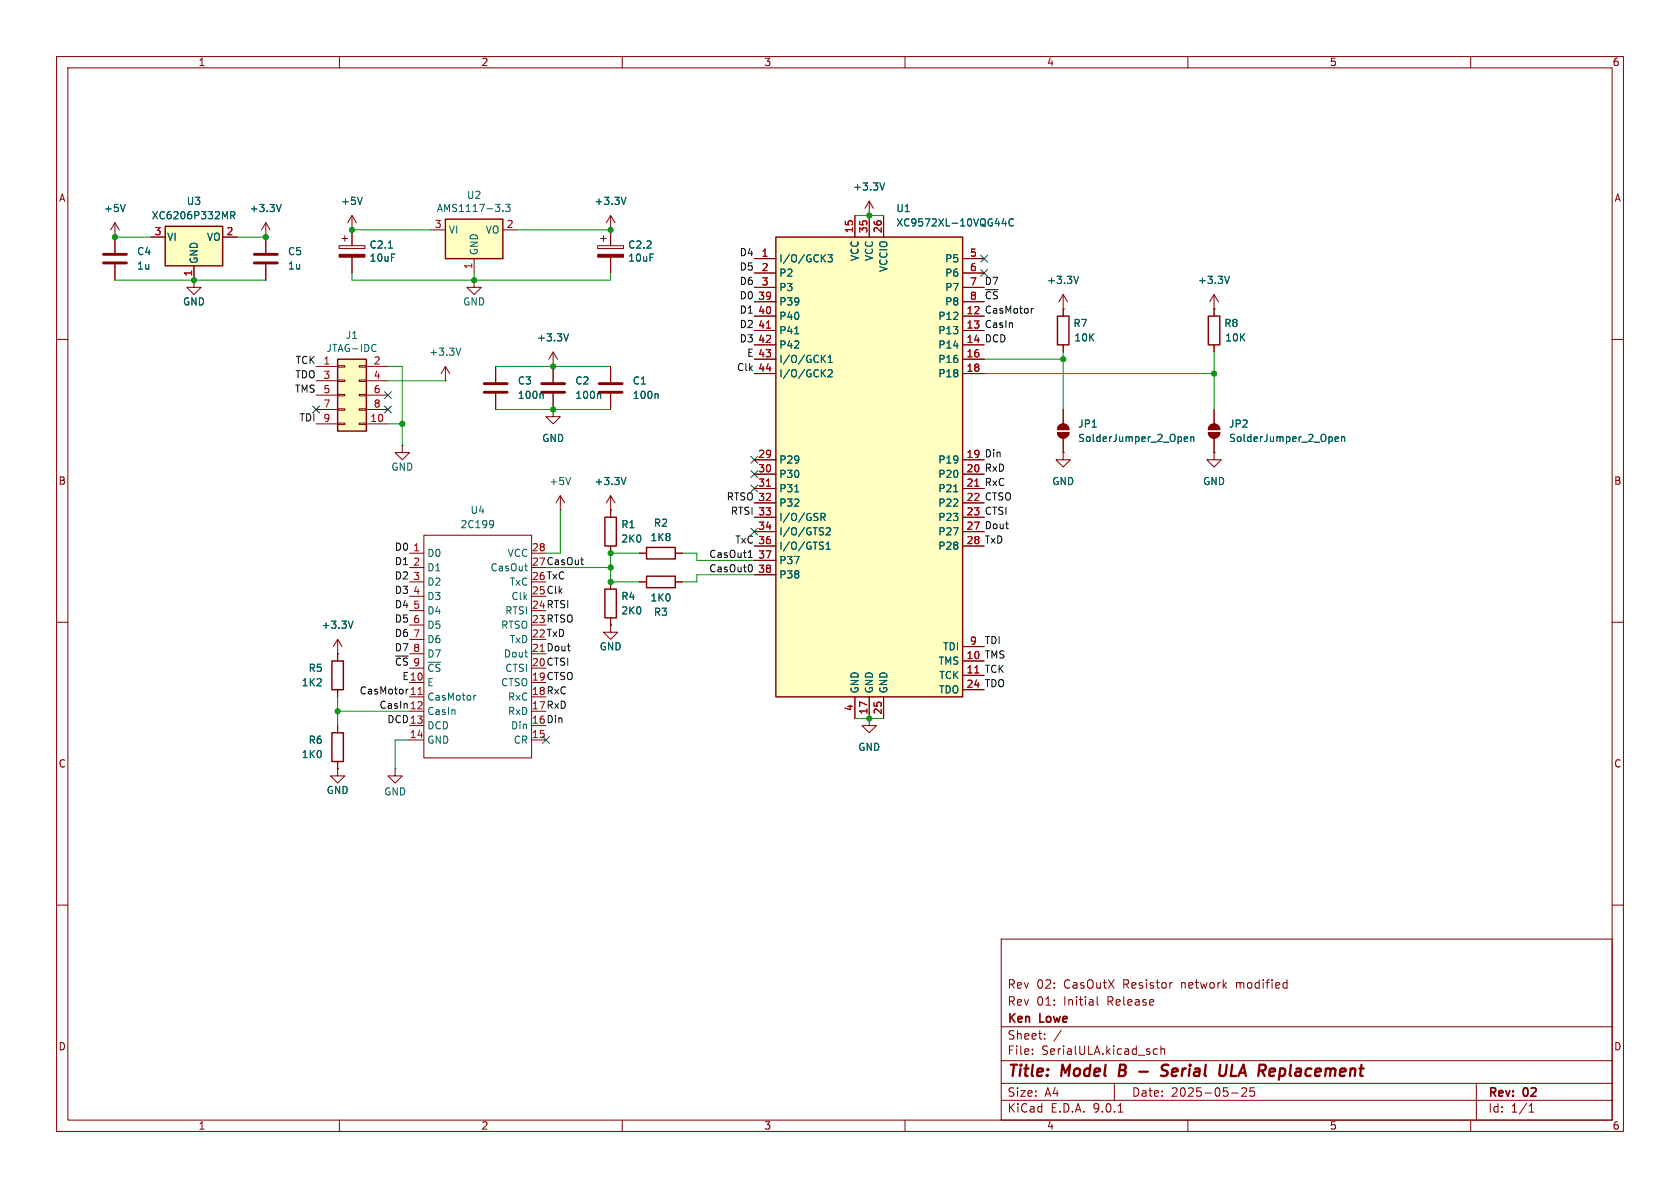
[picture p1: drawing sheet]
<svg xmlns="http://www.w3.org/2000/svg" width="297mm" height="210mm" viewBox="0 0 297 210" stroke-linecap="round" stroke-linejoin="round" font-family="sans-serif">
<g fill="none" stroke="#840000" stroke-width=".18">
<path d="M10 10h277v190h-277zM12 12h273v186h-273zM60 10v2M110 10v2M160 10v2M210 10v2M260 10v2M20.3 39.4v5.3M20.3 39.4l-.7 1.2M20.3 39.4l.8 1.2M20.3 41.9h.1M20.3 46.7v2.8"/>
<path d="M10 60h2M78.7 67.3h.1M78.7 64.8l-.7 1.2M78.7 64.8l.8 1.2M78.7 64.8v2.5M285 60h2M113 97.8h1.3M119.4 97.8h1.2M10 110h2M285 110h2M10 160h2M177 166h108v32h-108z"/>
<path d="M194 176.2v1.3l.2 .2M207.2 173.7l-.2 .1M227.4 173.7l.1 .1M227.5 173.2v1.5M227.5 174.6l-.1 .1M285 160h2M60 198v2M110 198v2M160 198v2M177 194.5h108M177 191.5h108M177 187.5h108"/>
<path d="M177 181.5h108M182.5 186.3v.1M182.5 185.5v.1M184.7 183.6v.1M184.7 182.8v.1M187.6 182.1l-1.3 2M197 191.5v3M197.7 196.6h.8M203.9 186.1l.3 .3 .4-.1M204.6 185.5l-.4-.1-.3 .3M205.2 185.5l.3-.1 .3 .1 .1 .9M205.2 184.9v1.5"/>
<path d="M210 198v2M217.7 193.2h1.2M219.5 192.4l.6-.1 .2 .1 .1 .3-.9 1.1h.9M221.7 192.3h-.7v.7l.2-.1h.5l.1 .3-.1 .5-.2 .1-.5-.1M260 198v2M261 191.5v6.5M270.3 196.6h.9M270.3 195.5l.4-.4v1.5"/>
</g>
<path d="M198 188.2l-.2 2h.7M201.4 189.4h1.5M206.6 188.3a.85 .85 0 0 0-1.1 .1 .45 .45 0 0 0 .2 .8l.4 .1a.49 .49 0 0 1 .3 .5 .49 .49 0 0 1-.4 .4l-.8-.1M216.9 188.2l-.3 1.8M217.8 188.2l-.2 2h.9M225.4 189v.4l-1 .1" fill="none" stroke="#840000" stroke-width=".4"/>
<path d="M22.1 36.1l-.4 1.3M81.5 61.5l-.5 1.3" fill="none" stroke="#006464" stroke-width=".18"/>
<path d="M114.3 96.8h5.1v2h-5.1z" fill="none" stroke="#840000" stroke-width=".25"/>
<path d="M18.3 45h4.1M18.3 46.5h4.1" fill="none" stroke="#840000" stroke-width=".51"/>
<path d="M29.2 40h10.2v7h-10.2z" fill="#ffffc2"/>
<path d="M29.2 40h10.2v7h-10.2zM58.7 116.8h2v5.1h-2z" fill="none" stroke="#840000" stroke-width=".25"/>
<g fill="none" stroke="#840000" stroke-width=".18">
<path d="M62.2 38.1v5.3M62.2 38.1l-.7 1.3M62.2 38.1l.8 1.3M107.9 38.1v5.3M107.9 38.1l-.7 1.3M107.9 38.1l.8 1.3M153.7 38.1h.1M153.7 35.6l-.8 1.2M153.7 35.6l.7 1.2M153.7 35.6v2.5M26.7 41.9h2.5M34.3 49.5v1.3h1.3l-1.3 1.3-1.3-1.3h1.3"/>
<path d="M34.3 49.5h.1M34.3 47v2.5M39.4 41.9h2.5M59.9 43.4h4.6v.5h-4.6zM60.5 42.2h1M61 41.7v1M62.2 40.6h.1M62.2 45.5v2.8M105.7 43.4h4.5v.5h-4.5zM106.2 42.2h1M106.7 41.7v1M107.9 40.6h.1"/>
<path d="M107.9 45.5v2.8M214.6 54.6h.1M214.6 52.1v2.5M214.6 52.1l-.7 1.2M214.6 52.1l.8 1.2M97.8 72.4v1.3h1.3l-1.3 1.2-1.3-1.2h1.3M97.8 72.4h.1M97.8 64.8v2.8M97.8 69.6v2.8M107.9 64.8v2.8M107.9 69.6v2.8M213.6 76.5h2a1.02 1.02 0 0 1-1 1 1.02 1.02 0 0 1-1-1z"/>
<path d="M213.9 75.2a1.02 1.02 0 0 1 1.1-.2 1.02 1.02 0 0 1 .6 .9h-2zM214.6 72.4v2.5M214.6 77.5v2.5M72.4 97.8h2.5M74.9 94.6h19.1v39.4h-19.1zM94 97.8h2.5M99.1 90.2h.1M99.1 87.6l-.8 1.3M99.1 87.6l.7 1.3M99.1 87.6v2.6M188 80v1.3h1.2l-1.2 1.3-1.3-1.3h1.3M188 80h.1"/>
<path d="M59.7 115.6h.1M59.7 113l-.8 1.3M59.7 113l.8 1.3M59.7 113v3.8M72.4 100.3h2.5M72.4 102.9h2.5M72.4 105.4h2.5M72.4 108h2.5M72.4 110.5h2.5M72.4 113h2.5M72.4 115.6h2.5M72.4 118.1h2.5"/>
<path d="M107.9 110.5v1.3h1.3l-1.3 1.2-1.2-1.2h1.2M107.9 110.5h.1M59.7 121.9v1.3M69.8 135.9v1.3h1.3l-1.3 1.2-1.2-1.2h1.2M69.8 135.9h.1M72.4 120.7h2.5M72.4 123.2h2.5M72.4 125.7h2.5M72.4 128.3h2.5M72.4 130.8h2.5M94 130.8h2.5"/>
</g>
<g fill="none" stroke="#006464" stroke-width=".18">
<path d="M40.8 38.1l.6-.1 .1-.2v-.3l-.7-.1v1.3M41.1 38.1l.4 .6M64 34.9l-.4 1.2M110.7 34.9l-.5 1.2M156.4 32.3l-.4 1.3M68.7 43.9h.7M217.4 48.8l-.5 1.3M106 69.6l.2 .2v.6M116.2 69.6l.1 .2v.6M236 77.6l.6-.1v-.2l-.4-.1-.2 .2 .1 .6h.5M237.2 77.3l.2-.1 .3 .1v.7M237.2 77.2v.8"/>
<path d="M87 92l.2 .1a1.03 1.03 0 0 1-.2 1.1M87.3 92.6l-.3 .2M100.9 84.4l-.4 1.3M62.4 109.8l-.4 1.3M92.8 100.1h.5M93.1 100.9h.2M83.8 122.9v.9M84.1 122.9l-.3 .3"/>
</g>
<path d="M95.8 67.8h4M95.8 69.3h4M105.9 67.8h4.1M105.9 69.3h4.1" fill="none" stroke="#840000" stroke-width=".51"/>
<path d="M73.9 122.8h.7" fill="none" stroke="#a90000" stroke-width=".18"/>
<g fill="#840000" stroke="#840000" stroke-width=".18">
<path d="M59.9 45h4.6v.5h-4.6z"/>
<path d="M105.7 45h4.5v.5h-4.5z"/>
<path d="M213.6 76.5h2a1.02 1.02 0 0 1-1 1 1.02 1.02 0 0 1-1-1z"/>
<path d="M213.9 75.2a1.02 1.02 0 0 1 1.1-.2 1.02 1.02 0 0 1 .6 .9h-2z"/>
</g>
<path d="M59.7 63.5h5.1v12.7h-5.1z" fill="#ffffc2"/>
<path d="M213.6 55.9h2v5.1h-2zM59.7 63.5h5.1v12.7h-5.1z" fill="none" stroke="#840000" stroke-width=".25"/>
<g fill="none" stroke="#840000" stroke-width=".18">
<path d="M47 39.4v5.3M47 39.4l-.8 1.2M47 39.4l.8 1.2M47 41.9h.1M47 46.7v2.8M214.6 54.6v1.3M55.9 64.8h3.8M55.9 67.3h3.8M55.9 69.9h3.8M55.9 72.4h3.8M55.9 74.9h3.8M59.7 64.6h1.3v.3h-1.3z"/>
<path d="M59.7 67.2h1.3v.2h-1.3zM59.7 69.7h1.3v.3h-1.3zM59.7 72.3h1.3v.2h-1.3zM59.7 74.8h1.3v.3h-1.3zM63.5 64.6h1.3v.3h-1.3zM63.5 67.2h1.3v.2h-1.3zM63.5 69.7h1.3v.3h-1.3zM63.5 72.3h1.3v.2h-1.3zM63.5 74.8h1.3v.3h-1.3zM64.8 64.8h3.8M64.8 67.3h3.8M64.8 69.9h3.8"/>
<path d="M64.8 72.4h3.8M64.8 74.9h3.8M71.1 78.7v1.3h1.3l-1.3 1.3-1.3-1.3h1.3M71.1 78.7h.1M214.6 61v1.2M107.9 90.2h.1M107.9 87.6l-.7 1.3M107.9 87.6l.8 1.3M107.9 87.6v2.6M214.6 80v1.3h1.3l-1.3 1.3-1.2-1.3h1.2M214.6 80h.1"/>
</g>
<path d="M49.7 36.1l-.4 1.3M66.3 60.9l.2 .1M66.5 62l-.2 .1M110.7 84.4l-.5 1.3" fill="none" stroke="#006464" stroke-width=".18"/>
<path d="M45 45h4M45 46.5h4" fill="none" stroke="#840000" stroke-width=".51"/>
<path d="M78.7 38.7h10.2v7h-10.2z" fill="#ffffc2"/>
<path d="M78.7 38.7h10.2v7h-10.2zM186.9 55.9h2.1v5.1h-2.1zM106.9 91.4h2.1v5.1h-2.1zM106.9 104.1h2.1v5.1h-2.1zM58.7 129.5h2v5.1h-2z" fill="none" stroke="#840000" stroke-width=".25"/>
<g fill="none" stroke="#840000" stroke-width=".18">
<path d="M76.2 40.6h2.5M83.8 49.5v1.3h1.3l-1.3 1.3-1.3-1.3h1.3M83.8 49.5h.1M83.8 45.7v2.6M88.9 40.6h2.5M188 54.6h.1M188 52.1v3.8M188 52.1l-.8 1.2M188 52.1l.7 1.2M87.6 64.8v2.8M87.6 69.6v2.8M97.8 64.8h.1"/>
<path d="M97.8 62.2l-.8 1.3M97.8 62.2l.8 1.3M97.8 62.2v2.6M186.9 76.5h2.1a1.02 1.02 0 0 1-1 1 1.02 1.02 0 0 1-1.1-1zM187.2 75.2a1.02 1.02 0 0 1 1.1-.2 1.02 1.02 0 0 1 .7 .9h-2.1zM188 61v1.2M188 72.4v2.5M188 77.5v2.5M107.9 90.2v1.2M107.9 96.5v1.3M107.9 102.9v1.2M107.9 109.2v1.3"/>
<path d="M59.7 135.9v1.3h1.3l-1.3 1.2-1.3-1.2h1.3M59.7 135.9h.1M59.7 128.3v1.2M59.7 134.6v1.3M153.7 127v1.3h1.2l-1.2 1.2-1.3-1.2h1.3M153.7 127h.1"/>
</g>
<path d="M88.9 37.3v.1M89.4 36.1h.8l-.5 .5 .4 .1v.6l-.2 .1-.5-.1M100.5 59l-.4 1.3M190.7 48.8l-.4 1.3M95.8 69.6l.2 .2v.6M209.4 77.6l.6-.1-.1-.2-.4-.1-.1 .2v.6h.5M210.5 77.3l.2-.1 .3 .1 .1 .7M210.5 77.2v.8" fill="none" stroke="#006464" stroke-width=".18"/>
<path d="M85.6 67.8h4.1M85.6 69.3h4.1" fill="none" stroke="#840000" stroke-width=".51"/>
<g fill="#840000" stroke="#840000" stroke-width=".18">
<path d="M186.9 76.5h2.1a1.02 1.02 0 0 1-1 1 1.02 1.02 0 0 1-1.1-1z"/>
<path d="M187.2 75.2a1.02 1.02 0 0 1 1.1-.2 1.02 1.02 0 0 1 .7 .9h-2.1z"/>
</g>
<path d="M137.2 41.9h33v81.3h-33z" fill="#ffffc2"/>
<path d="M137.2 41.9h33v81.3h-33zM114.3 101.9h5.1v2h-5.1z" fill="none" stroke="#840000" stroke-width=".25"/>
<g fill="none" stroke="#840000" stroke-width=".18">
<path d="M151.1 38.1v3.8M153.7 38.1h.1M153.7 38.1v3.8M156.2 38.1v3.8M20.3 41.9h.1M20.3 41.9v2.8M20.3 46.7v2.8M26.7 41.9h2.5M34.3 49.5h.1M34.3 47v2.5M39.4 41.9h2.5M47 41.9h.1"/>
<path d="M47 41.9v2.8M47 46.7v2.8M62.2 40.6h.1M62.2 40.6v2.8M62.2 45.5v2.8M107.9 40.6h.1M107.9 40.6v2.8M107.9 45.5v2.8M133.3 45.7h3.9M133.3 48.3h3.9M133.3 50.8h3.9M133.3 53.3h3.9"/>
<path d="M133.3 55.9h3.9M133.3 58.4h3.9M170.2 45.7h3.8M170.2 48.3h3.8M170.2 50.8h3.8M170.2 53.3h3.8M170.2 55.9h3.8M170.2 58.4h3.8M188 54.6h.1M188 54.6v1.3M214.6 54.6h.1M214.6 54.6v1.3"/>
<path d="M87.6 64.8v2.8M87.6 69.6v2.8M97.8 72.4h.1M97.8 64.8h.1M97.8 64.8v2.8M97.8 69.6v2.8M107.9 64.8v2.8M107.9 69.6v2.8M133.3 61h3.9M133.3 63.5h3.9M133.3 66h3.9M170.2 61h3.8"/>
<path d="M170.2 63.5h3.8M170.2 66h3.8M188 61v1.2M188 72.4v2.5M188 77.5v2.5M214.6 61v1.2M214.6 72.4v2.5M214.6 77.5v2.5M107.9 90.2h.1M107.9 90.2v1.2M107.9 96.5v1.3M113 97.8h1.3"/>
<path d="M119.4 97.8h1.2M133.3 81.3h3.9M133.3 83.8h3.9M133.3 86.4h3.9M133.3 88.9h3.9M133.3 91.4h3.9M133.3 94h3.9M133.3 96.5h3.9M133.3 99.1h3.9M170.2 81.3h3.8M170.2 83.8h3.8M170.2 86.4h3.8"/>
<path d="M170.2 88.9h3.8M170.2 91.4h3.8M170.2 94h3.8M170.2 96.5h3.8M188 80h.1M214.6 80h.1M59.7 115.6h.1M59.7 115.6v1.2M107.9 110.5h.1M107.9 102.9v1.2M107.9 109.2v1.3M113 102.9h1.3"/>
<path d="M119.4 102.9h1.2M133.3 101.6h3.9M170.2 114.3h3.8M170.2 116.8h3.8M170.2 119.4h3.8M59.7 135.9h.1M59.7 121.9v1.3M59.7 128.3v1.2M59.7 134.6v1.3M151.1 123.2v3.8M153.7 127h.1M153.7 123.2v3.8"/>
<path d="M156.2 123.2v3.8M170.2 121.9h3.8"/>
</g>
<g fill="none" stroke="#006464" stroke-width=".18">
<path d="M22.1 36.1l-.4 1.3M40.8 38.1l.6-.1 .1-.2v-.3l-.7-.1v1.3M41.1 38.1l.4 .6M49.7 36.1l-.4 1.3M64 34.9l-.4 1.2M110.7 34.9l-.5 1.2M156.4 32.3l-.4 1.3M177.5 38.6l-.3 .9h.7M177.8 39.1v.8M179.1 38.8a.6 .6 0 0 0-.8 .4 .6 .6 0 0 0 .6 .7l.2-.1M68.7 43.9h.7M100.5 59l-.4 1.3"/>
<path d="M140.5 59h.7M145.4 45.6l.5 .7M145.9 45l-.7 .8M146.4 45h.7l-.4 .5 .4 .1v.6l-.2 .1-.5-.1M190.7 48.8l-.4 1.3M217.4 48.8l-.5 1.3M95.8 69.6l.2 .2v.6M106 69.6l.2 .2v.6M116.2 69.6l.1 .2v.6M145.4 63.4l.5 .7M145.4 65.9l.5 .7M145.9 62.8l-.7 .7"/>
<path d="M145.9 65.3l-.7 .8M146.4 65.5l.5-.2 .2 .4-.7 .9h.7M146.4 64.1h.7M146.4 63.2l.4-.4v1.3M209.4 77.6l.6-.1-.1-.2-.4-.1-.1 .2v.6h.5M210.5 77.3l.2-.1 .3 .1 .1 .7M210.5 77.2v.8M236 77.6l.6-.1v-.2l-.4-.1-.2 .2 .1 .6h.5M237.2 77.3l.2-.1 .3 .1v.7M237.2 77.2v.8M110.7 84.4l-.5 1.3M140.5 86.9h.7"/>
<path d="M145.1 91.4h.7l.1-.2-.1-.3-.7-.2v1.3M145.3 96.5l.3 .2-.3 .4M145.4 95.8l.2 .1M145.4 91.4l.5 .6M146.1 93.4l.4-.1 .3 .4-.8 .9h.8M146.1 97.1h.7M146.1 96.2l.3-.4v1.3M168.6 86.9h.7M62.4 109.8l-.4 1.3"/>
</g>
<path d="M135.5 58h.7M135.5 85.9h.7M172.3 85.9h.8M172.3 119h.8" fill="none" stroke="#a90000" stroke-width=".18"/>
<path d="M182.3 54.5v.9M182.7 54.5l-.4 .3M102.7 99h.5M103 99.8h.2M132.3 98.5h.7M132.5 97.5l.1-.2v1.2M132.7 99.8a.79 .79 0 0 1 0 1.3" fill="none" stroke="#0f0f0f" stroke-width=".18"/>
<g fill="none" stroke="#009600" stroke-width=".18">
<path d="M151.1 38.1h5.1M20.3 49.5h26.7M20.3 41.9h6.4M41.9 41.9h5.1M62.2 48.3v1.2h45.7v-1.2M62.2 40.6h14M83.8 48.3v1.2M91.4 40.6h16.5M68.6 64.8h2.5v13.9M68.6 67.3h10.1M68.6 74.9h2.5M87.6 64.8h20.3"/>
<path d="M87.6 72.4h20.3M174 66h40.6M174 63.5h14M188 62.2v10.2M214.6 62.2v10.2M99.1 90.2v7.6h-2.6M113 97.8h-5.1v5.1h5.1M120.6 97.8h2.6v1.3h10.1M96.5 100.3h11.4M133.3 101.6h-10.1v1.3h-2.6M59.7 125.7h12.7M59.7 123.2v5.1"/>
<path d="M72.4 130.8h-2.6v5.1M151.1 127h5.1"/>
</g>
<g fill="none" stroke="#000084" stroke-width=".18">
<path d="M173.4 45.1l1.2 1.2M173.4 47.7l1.2 1.2M174.6 45.1l-1.2 1.2M174.6 47.7l-1.2 1.2M55.3 71.8l1.2 1.2M56.5 71.8l-1.2 1.2M68 71.8l1.2 1.2M68 69.2l1.2 1.3M69.2 71.8l-1.2 1.2M69.2 69.2l-1.2 1.3M132.7 93.4l1.3 1.2M132.7 85.8l1.3 1.2"/>
<path d="M132.7 80.7l1.3 1.2M132.7 83.2l1.3 1.2M134 93.4l-1.3 1.2M134 85.8l-1.3 1.2M134 80.7l-1.3 1.2M134 83.2l-1.3 1.2M95.9 130.2l1.2 1.2M97.1 130.2l-1.2 1.2"/>
</g>
<g fill="#009600" stroke="#009600" stroke-width=".18">
<circle cx="20.3" cy="41.9" r=".46"/>
<circle cx="34.3" cy="49.5" r=".46"/>
<circle cx="71.1" cy="74.9" r=".46"/>
<circle cx="83.8" cy="49.5" r=".46"/>
<circle cx="47" cy="41.9" r=".46"/>
<circle cx="62.2" cy="40.6" r=".46"/>
<circle cx="188" cy="63.5" r=".46"/>
<circle cx="214.6" cy="66" r=".46"/>
<circle cx="107.9" cy="100.3" r=".46"/>
<circle cx="107.9" cy="97.8" r=".46"/>
<circle cx="107.9" cy="40.6" r=".46"/>
<circle cx="97.8" cy="72.4" r=".46"/>
<circle cx="97.8" cy="64.8" r=".46"/>
<circle cx="153.7" cy="127" r=".46"/>
<circle cx="153.7" cy="38.1" r=".46"/>
<circle cx="107.9" cy="102.9" r=".46"/>
<circle cx="59.7" cy="125.7" r=".46"/>
</g>
<g font-size="2.8" fill="#840000">
<text x="178" y="190.9">Title:</text>
<text x="187.7" y="190.9">Model</text>
<text x="198.6" y="190.9">B</text>
<text x="207.8" y="190.9">Serial</text>
<text x="218.8" y="190.9">ULA</text>
<text x="226.5" y="190.9">Replacement</text>
</g>
<g font-size="2.1" fill="#840000">
<text x="178" y="178">Rev</text>
<text x="178" y="175">Rev</text>
<text x="183.2" y="178">01:</text>
<text x="183.2" y="175">02:</text>
<text x="188.1" y="178">Initial</text>
<text x="188.1" y="175">CasOutX</text>
<text x="195.9" y="178">Release</text>
<text x="198.7" y="175">Resistor</text>
<text x="209.1" y="175">network</text>
<text x="218.9" y="175">modified</text>
<text x="178" y="184">Sheet:</text>
<text x="178" y="181.2">Ken</text>
<text x="183.9" y="181.2">Lowe</text>
<text x="178" y="186.7">File:</text>
<text x="184.1" y="186.7">SerialULA.kicad_sch</text>
<text x="178" y="196.9">KiCad</text>
<text x="178" y="194.1">Size:</text>
<text x="184.7" y="194.1">A4</text>
<text x="185.7" y="196.9">E.D.A.</text>
<text x="193.3" y="196.9">9.0.1</text>
<text x="200" y="194.1">Date:</text>
<text x="207" y="194.1">2025-05-25</text>
<text x="263" y="194.3">Rev:</text>
<text x="263" y="196.9">Id:</text>
<text x="267.1" y="196.9">1/1</text>
<text x="269.4" y="194.3">02</text>
</g>
<g font-size="1.8" fill="#840000">
<text x="35" y="11.9">1</text>
<text x="85" y="11.9">2</text>
<text x="135" y="11.9">3</text>
<text x="185" y="11.9">4</text>
<text x="235" y="11.9">5</text>
<text x="285" y="11.9">6</text>
<text x="10.3" y="35.9">A</text>
<text x="285.3" y="35.9">A</text>
<text x="10.3" y="85.9">B</text>
<text x="285.3" y="85.9">B</text>
<text x="10.3" y="135.9">C</text>
<text x="285.3" y="135.9">C</text>
<text x="10.3" y="185.9">D</text>
<text x="285.3" y="185.9">D</text>
<text x="35" y="199.9">1</text>
<text x="85" y="199.9">2</text>
<text x="135" y="199.9">3</text>
<text x="185" y="199.9">4</text>
<text x="235" y="199.9">5</text>
<text x="285" y="199.9">6</text>
</g>
<g font-size="1.8" fill="#006464">
<text x="82.4" y="35.4">U2</text>
<text x="150.7" y="33.9">+3.3V</text>
<text x="18.3" y="37.7">+5V</text>
<text x="26.7" y="39">XC6206P332MR</text>
<text x="32.9" y="36.4">U3</text>
<text x="44" y="37.7">+3.3V</text>
<text x="60.2" y="36.4">+5V</text>
<text x="77.1" y="37.7">AMS1117-3.3</text>
<text x="79.2" y="41.5">VI</text>
<text x="85.8" y="41.5">VO</text>
<text x="105" y="36.4">+3.3V</text>
<text x="158.4" y="37.7">U1</text>
<text x="158.4" y="40.2">XC9572XL-10VQG44C</text>
<text x="24.1" y="45.3">C4</text>
<text x="24.1" y="47.9">1u</text>
<text x="29.5" y="42.8">VI</text>
<text x="35.2" y="46.7" transform="rotate(-90 35.2 46.7)">GND</text>
<text x="36.5" y="42.8">VO</text>
<text x="50.8" y="45.3">C5</text>
<text x="50.8" y="47.9">1u</text>
<text x="65.2" y="44.1">C2.1</text>
<text x="65.2" y="46.5">10uF</text>
<text x="84.7" y="45.2" transform="rotate(-90 84.7 45.2)">GND</text>
<text x="111" y="44.1">C2.2</text>
<text x="111" y="46.5">10uF</text>
<text x="137.7" y="46.6">I/O/GCK3</text>
<text x="152" y="46.2" transform="rotate(-90 152 46.2)">VCC</text>
<text x="154.5" y="46.2" transform="rotate(-90 154.5 46.2)">VCC</text>
<text x="167" y="46.6">P5</text>
<text x="137.7" y="49.1">P2</text>
<text x="137.7" y="51.7">P3</text>
<text x="157.1" y="48.2" transform="rotate(-90 157.1 48.2)">VCCIO</text>
<text x="167" y="49.1">P6</text>
<text x="167" y="51.7">P7</text>
<text x="185" y="50.4">+3.3V</text>
<text x="211.7" y="50.4">+3.3V</text>
<text x="32.3" y="54.2">GND</text>
<text x="81.8" y="54.2">GND</text>
<text x="137.7" y="54.2">P39</text>
<text x="137.7" y="56.7">P40</text>
<text x="137.7" y="59.3">P41</text>
<text x="165.8" y="56.7">P12</text>
<text x="165.8" y="59.3">P13</text>
<text x="167" y="54.2">P8</text>
<text x="189.7" y="58">R7</text>
<text x="216.3" y="58">R8</text>
<text x="57.6" y="62.4">JTAG-IDC</text>
<text x="61" y="60.1">J1</text>
<text x="75.8" y="63.1">+3.3V</text>
<text x="94.8" y="60.6">+3.3V</text>
<text x="137.7" y="61.8">P42</text>
<text x="137.7" y="64.4">I/O/GCK1</text>
<text x="165.8" y="61.8">P14</text>
<text x="165.8" y="64.4">P16</text>
<text x="189.8" y="60.6">10K</text>
<text x="216.5" y="60.6">10K</text>
<text x="91.4" y="68.2">C3</text>
<text x="91.4" y="70.7">100n</text>
<text x="101.6" y="68.2">C2</text>
<text x="101.6" y="70.7">100n</text>
<text x="111.8" y="68.2">C1</text>
<text x="111.8" y="70.7">100n</text>
<text x="137.7" y="66.9">I/O/GCK2</text>
<text x="165.8" y="66.9">P18</text>
<text x="190.5" y="75.8">JP1</text>
<text x="217.2" y="75.8">JP2</text>
<text x="69.1" y="83.4">GND</text>
<text x="95.8" y="78.3">GND</text>
<text x="137.7" y="82.1">P29</text>
<text x="165.8" y="82.1">P19</text>
<text x="190.5" y="78.3">SolderJumper_2_Open</text>
<text x="217.2" y="78.3">SolderJumper_2_Open</text>
<text x="97" y="86">+5V</text>
<text x="105" y="86">+3.3V</text>
<text x="137.7" y="84.7">P30</text>
<text x="137.7" y="87.2">P31</text>
<text x="137.7" y="89.8">P32</text>
<text x="165.8" y="84.7">P20</text>
<text x="165.8" y="87.2">P21</text>
<text x="165.8" y="89.8">P22</text>
<text x="185.9" y="86">GND</text>
<text x="212.6" y="86">GND</text>
<text x="81.3" y="93.6">2C199</text>
<text x="83.1" y="91">U4</text>
<text x="109.7" y="93.6">R1</text>
<text x="114.9" y="95.9">1K8</text>
<text x="115.5" y="93.3">R2</text>
<text x="137.7" y="92.3">I/O/GSR</text>
<text x="137.7" y="94.8">I/O/GTS2</text>
<text x="165.8" y="92.3">P23</text>
<text x="165.8" y="94.8">P27</text>
<text x="75.4" y="98.7">D0</text>
<text x="75.4" y="101.2">D1</text>
<text x="86.6" y="101.2">CasOut</text>
<text x="89.6" y="98.7">VCC</text>
<text x="109.7" y="96.1">2K0</text>
<text x="137.7" y="97.4">I/O/GTS1</text>
<text x="137.7" y="99.9">P37</text>
<text x="165.8" y="97.4">P28</text>
<text x="75.4" y="103.7">D2</text>
<text x="75.4" y="106.3">D3</text>
<text x="90" y="103.7">TxC</text>
<text x="90.3" y="106.3">Clk</text>
<text x="109.7" y="106.3">R4</text>
<text x="114.9" y="106.5">1K0</text>
<text x="137.7" y="102.5">P38</text>
<text x="56.7" y="111.4">+3.3V</text>
<text x="75.4" y="108.8">D4</text>
<text x="75.4" y="111.4">D5</text>
<text x="75.4" y="113.9">D6</text>
<text x="88.5" y="111.4">RTSO</text>
<text x="89.2" y="108.8">RTSI</text>
<text x="90" y="113.9">TxD</text>
<text x="109.7" y="108.8">2K0</text>
<text x="115.5" y="109.1">R3</text>
<text x="54.5" y="119">R5</text>
<text x="75.4" y="116.4">D7</text>
<text x="75.4" y="119">~{CS}</text>
<text x="89" y="116.4">Dout</text>
<text x="89.2" y="119">CTSI</text>
<text x="105.9" y="115.2">GND</text>
<text x="165.8" y="117.7">TMS</text>
<text x="166.6" y="115.2">TDI</text>
<text x="53.2" y="121.5">1K2</text>
<text x="75.4" y="121.5">E</text>
<text x="75.4" y="124.1">CasMotor</text>
<text x="88.5" y="121.5">CTSO</text>
<text x="89.7" y="124.1">RxC</text>
<text x="152" y="122.7" transform="rotate(-90 152 122.7)">GND</text>
<text x="154.5" y="122.7" transform="rotate(-90 154.5 122.7)">GND</text>
<text x="157.1" y="122.7" transform="rotate(-90 157.1 122.7)">GND</text>
<text x="165.9" y="122.8">TDO</text>
<text x="166" y="120.2">TCK</text>
<text x="54.5" y="131.7">R6</text>
<text x="75.4" y="126.6">CasIn</text>
<text x="75.4" y="129.1">DCD</text>
<text x="75.4" y="131.7">GND</text>
<text x="89.7" y="126.6">RxD</text>
<text x="90.2" y="129.1">Din</text>
<text x="90.7" y="131.7">CR</text>
<text x="53.2" y="134.2">1K0</text>
<text x="151.6" y="132.9">GND</text>
<text x="57.7" y="140.6">GND</text>
<text x="67.8" y="140.8">GND</text>
</g>
<g font-size="1.8" fill="#a90000">
<text x="27.2" y="41.7">3</text>
<text x="39.9" y="41.7">2</text>
<text x="76.8" y="40.4">3</text>
<text x="89.5" y="40.4">2</text>
<text x="150.9" y="41.3" transform="rotate(-90 150.9 41.3)">15</text>
<text x="153.4" y="41.3" transform="rotate(-90 153.4 41.3)">35</text>
<text x="156" y="41.3" transform="rotate(-90 156 41.3)">26</text>
<text x="83.6" y="47.7" transform="rotate(-90 83.6 47.7)">1</text>
<text x="134.5" y="45.5">1</text>
<text x="171.4" y="45.5">5</text>
<text x="34" y="49" transform="rotate(-90 34 49)">1</text>
<text x="133.9" y="53.1">39</text>
<text x="134.5" y="48">2</text>
<text x="134.5" y="50.5">3</text>
<text x="171.4" y="48">6</text>
<text x="171.4" y="50.5">7</text>
<text x="171.4" y="53.1">8</text>
<text x="133.9" y="55.6">40</text>
<text x="133.9" y="58.2">41</text>
<text x="170.8" y="55.6">12</text>
<text x="170.8" y="58.2">13</text>
<text x="57.1" y="64.5">1</text>
<text x="66" y="64.5">2</text>
<text x="133.9" y="60.7">42</text>
<text x="133.9" y="63.2">43</text>
<text x="133.9" y="65.8">44</text>
<text x="170.8" y="60.7">14</text>
<text x="170.8" y="63.2">16</text>
<text x="170.8" y="65.8">18</text>
<text x="57.1" y="69.6">5</text>
<text x="66" y="67.1">4</text>
<text x="66" y="69.6">6</text>
<text x="57.1" y="72.1">7</text>
<text x="57.1" y="74.7">9</text>
<text x="65.4" y="74.7">10</text>
<text x="66" y="72.1">8</text>
<text x="133.9" y="81">29</text>
<text x="133.9" y="83.6">30</text>
<text x="170.8" y="81">19</text>
<text x="170.8" y="83.6">20</text>
<text x="133.9" y="86.1">31</text>
<text x="133.9" y="88.6">32</text>
<text x="170.8" y="86.1">21</text>
<text x="170.8" y="88.6">22</text>
<text x="133.9" y="93.7">34</text>
<text x="133.9" y="91.2">33</text>
<text x="170.8" y="91.2">23</text>
<text x="170.8" y="93.7">27</text>
<text x="73" y="97.5">1</text>
<text x="73" y="100.1">2</text>
<text x="93.9" y="97.5">28</text>
<text x="133.9" y="98.8">37</text>
<text x="133.9" y="101.3">38</text>
<text x="133.9" y="96.3">36</text>
<text x="170.8" y="96.3">28</text>
<text x="73" y="102.6">3</text>
<text x="73" y="105.2">4</text>
<text x="73" y="107.7">5</text>
<text x="73" y="110.2">6</text>
<text x="73" y="112.8">7</text>
<text x="73" y="115.3">8</text>
<text x="73" y="117.9">9</text>
<text x="170.8" y="116.6">10</text>
<text x="170.8" y="119.1">11</text>
<text x="171.4" y="114">9</text>
<text x="150.9" y="125.8" transform="rotate(-90 150.9 125.8)">4</text>
<text x="170.8" y="121.7">24</text>
<text x="72.3" y="130.6">14</text>
<text x="93.9" y="130.6">15</text>
<text x="153.4" y="126.4" transform="rotate(-90 153.4 126.4)">17</text>
<text x="156" y="126.4" transform="rotate(-90 156 126.4)">25</text>
</g>
<g font-size="1.8" fill="#0f0f0f">
<text x="130.7" y="45.4">D4</text>
<text x="130.7" y="47.9">D5</text>
<text x="130.7" y="53">D0</text>
<text x="130.7" y="50.5">D6</text>
<text x="174" y="53">~{CS}</text>
<text x="174" y="50.5">D7</text>
<text x="130.7" y="58.1">D2</text>
<text x="130.7" y="55.5">D1</text>
<text x="174" y="55.5">CasMotor</text>
<text x="174" y="58.1">CasIn</text>
<text x="52.2" y="64.4">TCK</text>
<text x="130.2" y="65.7">Clk 44</text>
<text x="130.7" y="60.6">D3</text>
<text x="132" y="63.2">E 43</text>
<text x="174" y="60.6">DCD</text>
<text x="52" y="69.5">TMS</text>
<text x="52.1" y="67">TDO 3</text>
<text x="52.8" y="74.6">TDI</text>
<text x="174" y="80.9">Din</text>
<text x="174" y="83.5">RxD</text>
<text x="128.4" y="88.6">RTSO 32</text>
<text x="174" y="88.6">CTSO</text>
<text x="174" y="86">RxC</text>
<text x="129.1" y="91.1">RTSI 33</text>
<text x="174" y="93.6">Dout</text>
<text x="174" y="91.1">CTSI</text>
<text x="69.7" y="100">D1</text>
<text x="69.7" y="97.4">D0</text>
<text x="93.9" y="100.1">27 CasOut</text>
<text x="125.3" y="101.3">CasOut0</text>
<text x="125.3" y="98.7">CasOut1</text>
<text x="129.9" y="96.2">TxC 36</text>
<text x="174" y="96.2">TxD</text>
<text x="69.7" y="105.1">D3</text>
<text x="69.7" y="102.5">D2</text>
<text x="69.7" y="107.6">D4</text>
<text x="93.9" y="102.6">26 TxC</text>
<text x="93.9" y="105.2">25 Clk</text>
<text x="93.9" y="107.7">24 RTSI</text>
<text x="69.7" y="112.7">D6</text>
<text x="69.7" y="110.1">D5</text>
<text x="93.9" y="110.2">23 RTSO</text>
<text x="93.9" y="112.8">22 TxD</text>
<text x="174" y="114">TDI</text>
<text x="69.7" y="117.8">~{CS}</text>
<text x="69.7" y="115.2">D7</text>
<text x="93.9" y="115.3">21 Dout</text>
<text x="93.9" y="117.9">20 CTSI</text>
<text x="174" y="116.5">TMS</text>
<text x="174" y="119">TCK</text>
<text x="63.5" y="122.8">CasMotor 11</text>
<text x="67" y="125.4">CasIn 12</text>
<text x="71" y="120.3">E10</text>
<text x="93.9" y="120.4">19 CTSO</text>
<text x="93.9" y="122.9">18 RxC</text>
<text x="93.9" y="125.5">17 RxD</text>
<text x="174" y="121.6">TDO</text>
<text x="68.4" y="127.9">DCD13</text>
<text x="93.9" y="128">16 Din</text>
</g>
</svg>
